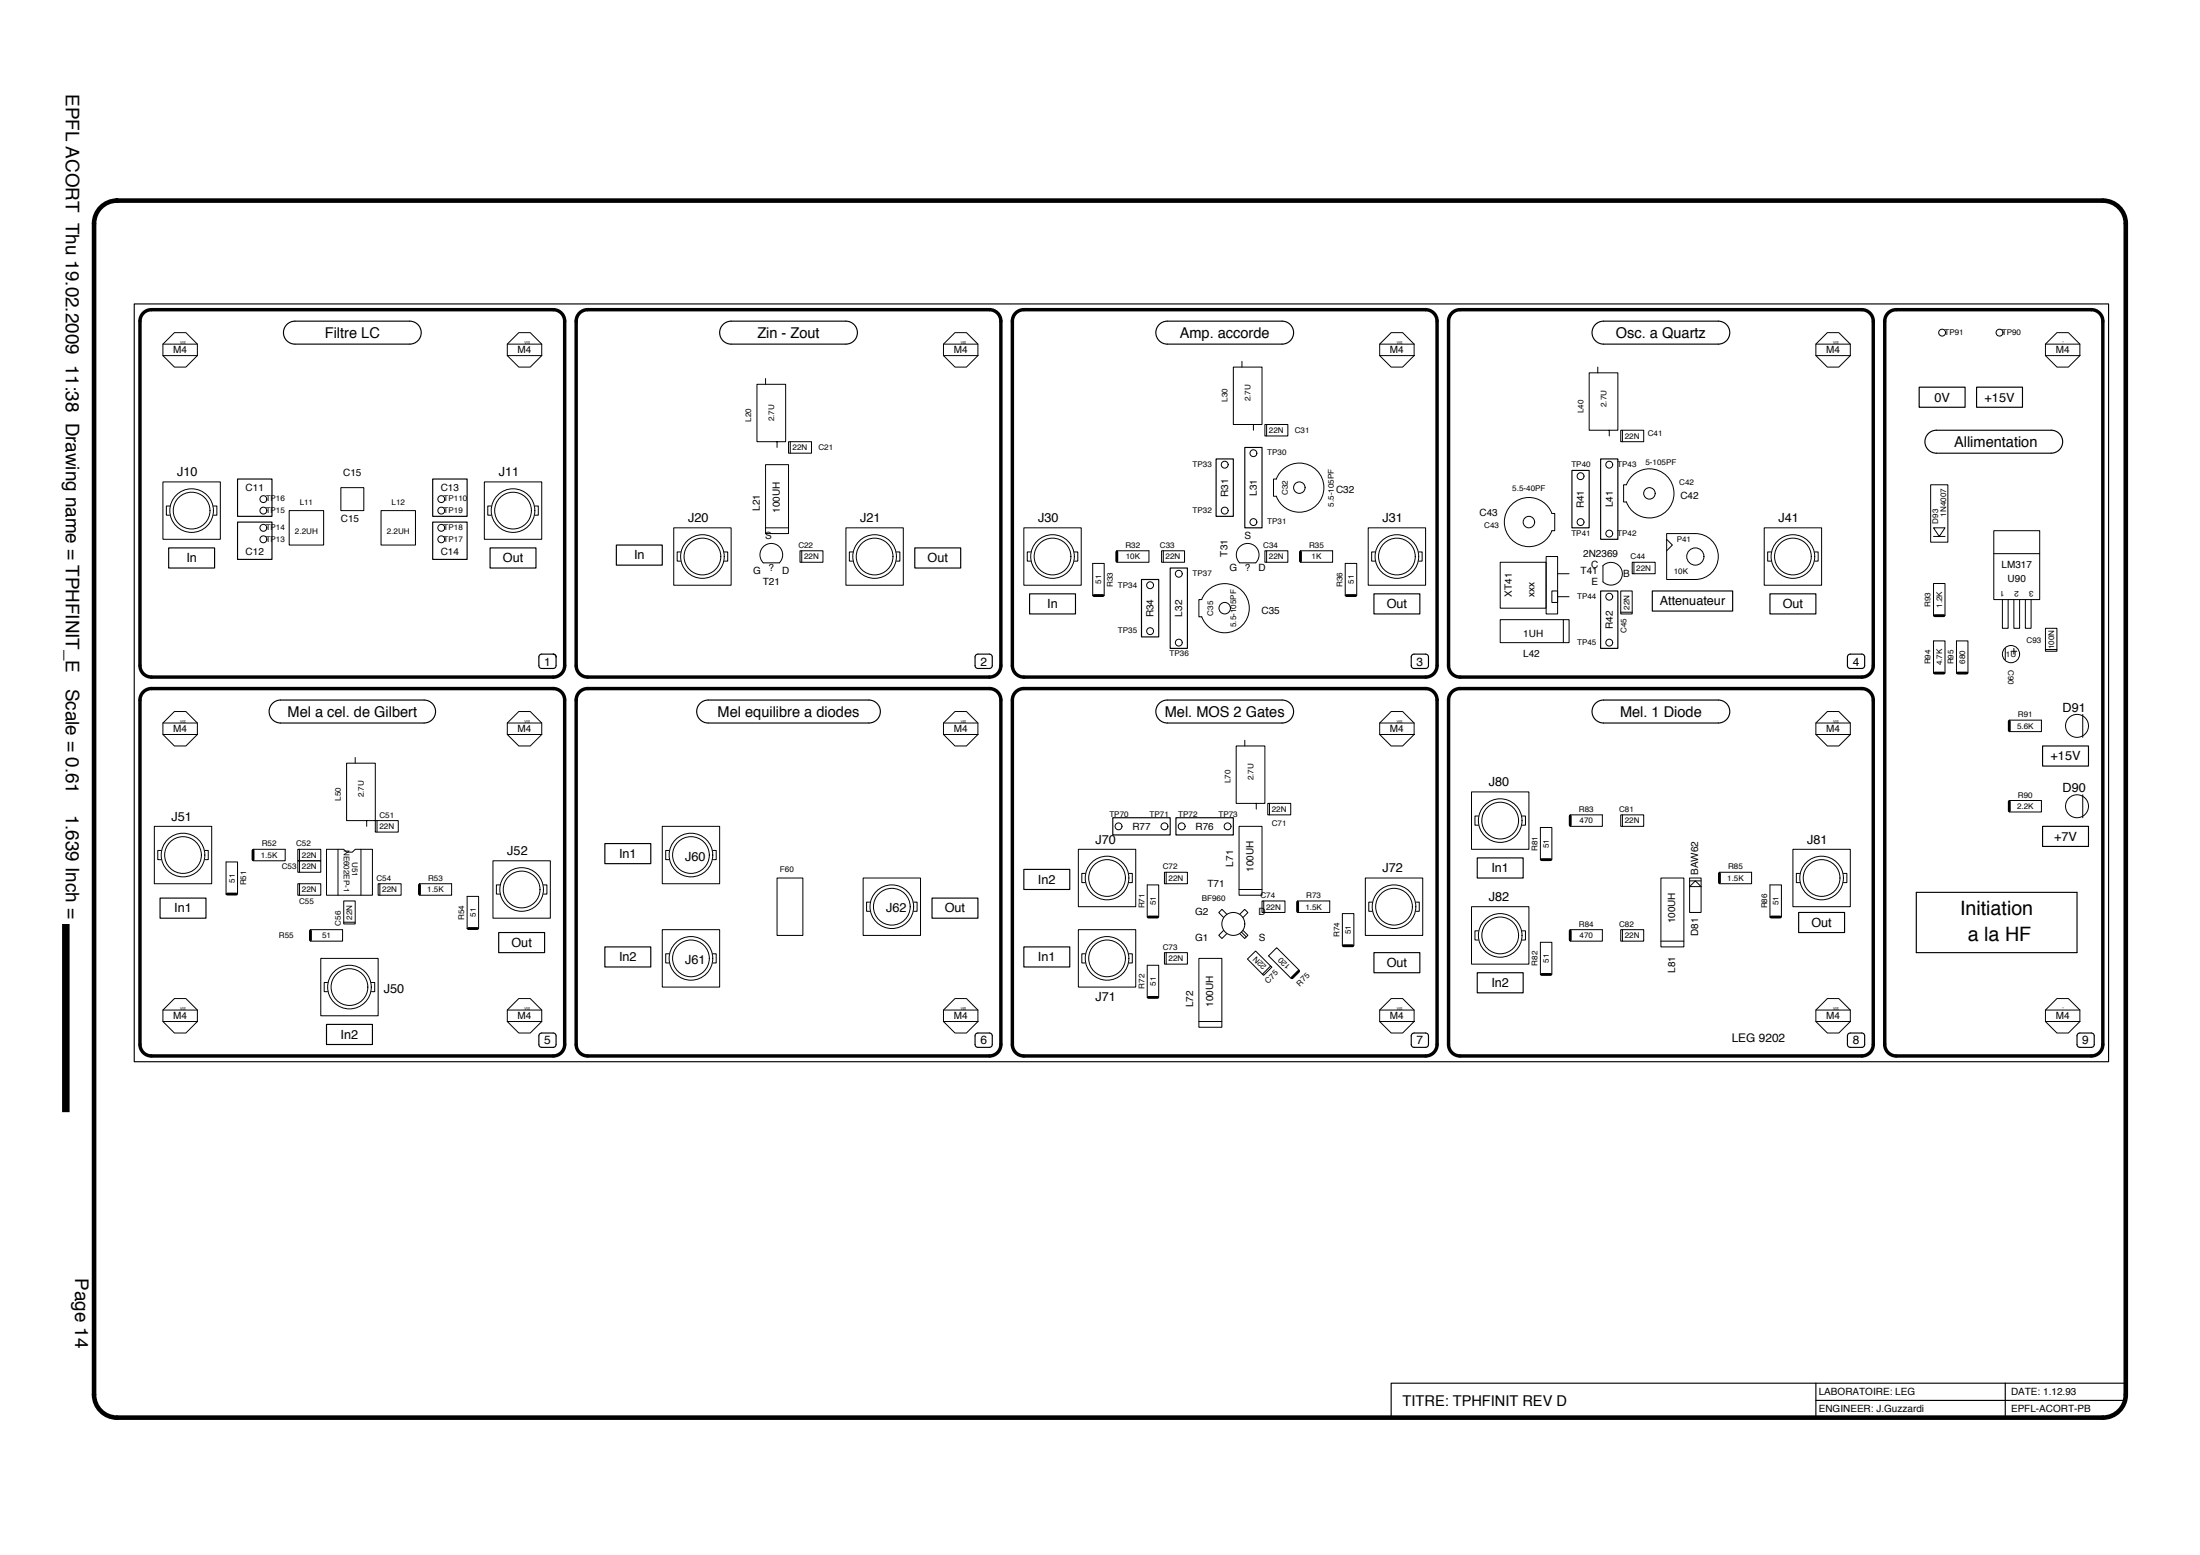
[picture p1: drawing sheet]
<svg xmlns="http://www.w3.org/2000/svg" width="297mm" height="210mm" viewBox="0 0 297 210" stroke-linecap="round" stroke-linejoin="round" font-family="sans-serif">
<path d="M8.9 124.7v25.4" fill="none" stroke="#000" stroke-width="1" stroke-linecap="butt"/>
<g fill="none" stroke="#000" stroke-width=".14">
<path d="M22 46.5l1.5-1.6h1.6l1.5 1.6v1.5l-1.5 1.6h-1.6l-1.5-1.6zM22 48h4.6M22 46.5h4.6M68.5 48h4.6M68.5 46.5h4.6M70 44.9h1.6l1.5 1.6v1.5l-1.5 1.6h-1.6l-1.5-1.6v-1.5zM103.4 51.1v.8M104.9 59.6h1.2v-7.7h-3.9v7.7h2.7v.8M106.5 59.6h3.1v1.6h-3.1zM106.7 59.6v1.6M127.4 46.5l1.5-1.6h1.6l1.5 1.6v1.5l-1.5 1.6h-1.6l-1.5-1.6zM127.4 48h4.6"/>
<path d="M127.4 46.5h4.6M167.7 48.8v.8M169.2 57.3h1.2v-7.7h-3.9v7.7h2.7v.8M170.8 57.3h3.1v1.6h-3.1zM171 57.3v1.6M186.3 48h4.6M186.3 46.5h4.6M187.8 44.9h1.6l1.5 1.6v1.5l-1.5 1.6h-1.6l-1.5-1.6v-1.5zM215.7 49.6v.7M217.3 58.1h1.1v-7.8h-3.8v7.8h2.7v.8M218.8 58.1h3.1v1.5h-3.1zM219.1 58.1v1.5"/>
<path d="M245.2 48h4.6M245.2 46.5h4.6M246.7 44.9h1.6l1.5 1.6v1.5l-1.5 1.6h-1.6l-1.5-1.6v-1.5zM276.2 46.5l1.5-1.6h1.6l1.5 1.6v1.5l-1.5 1.6h-1.6l-1.5-1.6zM276.2 48h4.6M276.2 46.5h4.6M22 65h7.7v7.8h-7.7zM22.9 68.3h-.4v1.2h.4M28.8 68.3h.5v1.2h-.5M39 68.9h4.7v4.7h-4.7zM46 65.8h3.1v3.1h-3.1zM51.4 68.9h4.7v4.7h-4.7z"/>
<path d="M65.4 65h7.7v7.8h-7.7zM66.3 68.3h-.4v1.2h.4M72.2 68.3h.5v1.2h-.5M91 71.2h7.7v7.8h-7.7zM91.9 74.5h-.5v1.2h.5M97.8 74.5h.5v1.2h-.5M102.9 74a1.53 1.53 0 0 1 2.2-.3 1.53 1.53 0 0 1 .1 2.3h-2.1a1.54 1.54 0 0 1-.2-2zM103.4 62.7h3.1v9.3h-3.1zM103.4 71.2h3.1M108 74.3h3.1v1.6h-3.1zM108.2 74.3v1.6M114.2 71.2h7.8v7.8h-7.8z"/>
<path d="M115.1 74.5h-.4v1.2h.4M121 74.5h.5v1.2h-.5M138.2 71.2h7.8v7.8h-7.8zM139.2 74.5h-.5v1.2h.5M145.1 74.5h.4v1.2h-.4M147.5 76.1h1.6v4.3h-1.6zM150.8 74.3h4.3v1.6h-4.3zM156.8 74.3h3.1v1.6h-3.1zM157.1 74.3v1.6M162.8 79.9a3.3 3.3 0 0 1 5.1 .1 3.3 3.3 0 0 1-.9 5 3.3 3.3 0 0 1-4.7-1.7h-.4v-2.4h.4zM167.2 74a1.53 1.53 0 0 1 2.3-.3 1.53 1.53 0 0 1 0 2.3h-2.1a1.53 1.53 0 0 1-.2-2zM170.8 74.3h3.1v1.6h-3.1z"/>
<path d="M171 74.3v1.6M172.9 63.7a3.3 3.3 0 0 1 5.1 0 3.3 3.3 0 0 1-.9 5 3.3 3.3 0 0 1-4.8-1.7h-.4v-2.3h.4zM175.6 74.3h4.3v1.6h-4.3zM181.6 76.1h1.6v4.3h-1.6zM184.7 71.2h7.8v7.8h-7.8zM185.7 74.5h-.5v1.2h.5M191.6 74.5h.4v1.2h-.4M202.6 75.9h6.2v6.2h-6.2zM208.8 75.1h1.5v7.8h-1.5zM209.5 79.8h.8v1.5h-.8zM209.5 69.3h.4v2.3h-.4M209.5 69.3a3.3 3.3 0 0 0-5.1-1.5 3.3 3.3 0 0 0 0 5.3 3.3 3.3 0 0 0 5.1-1.5"/>
<path d="M210.3 77.4h1.6M216.4 76.4a1.53 1.53 0 0 1 2.2 0 1.53 1.53 0 0 1 0 2.1 1.53 1.53 0 0 1-2.2 0zM218.8 79.8h1.6v3.1h-1.6zM219.6 67.8h-.4v-2.4h.4a3.3 3.3 0 0 1 5.1-1.4 3.3 3.3 0 0 1 0 5.3 3.3 3.3 0 0 1-5.1-1.5M220.4 75.9h3.1v1.5h-3.1zM220.6 75.9v1.5M225 72h3.9a3.1 3.1 0 0 1 3.1 3.1 3.1 3.1 0 0 1-3.1 3.1h-3.9zM225 72.8l.8 .8-.8 .7M238.2 71.2h7.7v7.8h-7.7zM239.1 74.5h-.4v1.2h.4M245 74.5h.5v1.2h-.5M260.7 65.4h2.3v7.8h-2.3z"/>
<path d="M261.1 71.2h1.5l-.8 1.2zM261.1 78.8h1.5v4.3h-1.5zM261.1 72.4h1.5M269.2 71.6h6.2v9.3h-6.2zM269.2 74.7h6.2M22 97.6l1.5-1.6h1.6l1.5 1.6v1.5l-1.5 1.6h-1.6l-1.5-1.6zM22 97.6h4.6M22 99.1h4.6M68.5 97.6l1.5-1.6h1.6l1.5 1.6v1.5l-1.5 1.6h-1.6l-1.5-1.6zM68.5 97.6h4.6M68.5 99.1h4.6M127.4 97.6l1.5-1.6h1.6l1.5 1.6v1.5l-1.5 1.6h-1.6l-1.5-1.6z"/>
<path d="M127.4 97.6h4.6M127.4 99.1h4.6M168.1 99.9v.8M186.3 97.6h4.6M186.3 99.1h4.6M187.8 96h1.6l1.5 1.6v1.5l-1.5 1.6h-1.6l-1.5-1.6v-1.5zM202.6 83.6h9.3v3.1h-9.3zM210.3 80.5h1.6M211.1 83.6v3.1M218.8 82.6h1.6M245.2 97.6h4.6M245.2 99.1h4.6"/>
<path d="M246.7 96h1.6l1.5 1.6v1.5l-1.5 1.6h-1.6l-1.5-1.6v-1.5zM261.1 86.5h1.5v4.4h-1.5zM264.2 86.5h1.5v4.4h-1.5zM270.4 80.9v3.9h.7v-3.9M270.7 87.5v1.6M271.3 97.2h4.3v1.6h-4.3zM271.5 87.9h.8M271.9 80.9v3.9h.8v-3.9M271.9 87.5v.8M273.5 80.9v3.9h.7v-3.9M276.2 84.8h1.5v3.1h-1.5zM276.2 87.7h1.5"/>
<path d="M281.2 96.4v3.1M20.8 111.5h7.8v7.8h-7.8zM21.8 114.8h-.5v1.2h.5M27.7 114.8h.4v1.2h-.4M30.5 116.3h1.6v4.4h-1.6zM34.2 114.6h4.3v1.6h-4.3zM40.2 119.3h3.1v1.5h-3.1zM40.2 116.2h3.1v1.5h-3.1zM40.2 114.6h3.1v1.6h-3.1zM40.4 114.6v3.1M40.4 119.3v1.5M44.1 114.6h2.3l.4 .4h.8l.4-.4h2.3v6.2h-6.2z"/>
<path d="M45.6 114.6v6.2M48 102.2v.8M48.7 114.6v6.2M49.5 110.8h1.2v-7.8h-3.9v7.8h2.7v.7M50.7 110.8h3.1v1.5h-3.1zM50.9 110.8v1.5M51.1 119.3h3.1v1.5h-3.1zM51.3 119.3v1.5M56.6 119.3h4.4v1.5h-4.4zM66.6 116.2h7.7v7.7h-7.7zM67.5 119.4h-.5v1.3h.5M73.4 119.4h.4v1.3h-.4"/>
<path d="M89.4 111.5h7.8v7.8h-7.8zM90.3 114.8h-.4v1.2h.4M96.2 114.8h.5v1.2h-.5M104.9 118.5h3.5v7.8h-3.5zM116.5 118.5h7.8v7.8h-7.8zM145.6 114.6h7.7v7.8h-7.7zM146.5 117.9h-.4v1.2h.4M152.4 117.9h.5v1.2h-.5M154.9 119.4h1.5v4.4h-1.5zM157.2 117.7h3.1v1.6h-3.1zM157.5 117.7v1.6M167.3 111.5h3.1v9.3h-3.1z"/>
<path d="M169.6 108.4h1.2v-7.7h-3.9v7.7h2.7v.8M171.2 108.4h3.1v1.6h-3.1zM171.4 108.4v1.6M184.3 118.5h7.8v7.8h-7.8zM198.7 106.9h7.7v7.7h-7.7zM199.6 110.1h-.5v1.3h.5M205.5 110.1h.5v1.3h-.5M208 111.7h1.5v4.3h-1.5zM212 110h4.3v1.5h-4.3zM218.8 110h3.1v1.5h-3.1zM219.1 110v1.5M224.3 118.5h3.1v9.3h-3.1z"/>
<path d="M228.1 118.5h1.6v4.7h-1.6zM228.1 119.7l.8-.8 .8 .8zM228.1 118.9h1.6M232.2 117.7h4.3v1.6h-4.3zM239 119.4h1.5v4.4h-1.5zM242.1 114.6h7.7v7.8h-7.7zM243 117.9h-.5v1.2h.5M248.9 117.9h.5v1.2h-.5M271.3 108.1h4.3v1.5h-4.3zM281.2 107.3v3.1M22 136.3l1.5-1.5h1.6l1.5 1.5v1.6l-1.5 1.5h-1.6l-1.5-1.5zM22 137.9h4.6"/>
<path d="M22 136.3h4.6M41.9 125.5h4.4v1.5h-4.4zM43.3 129.4h7.8v7.7h-7.8zM44.2 132.6h-.4v1.3h.4M46.4 121.6h1.6v3.1h-1.6zM46.4 124.5h1.6M50.1 132.6h.5v1.3h-.5M63.1 121h1.5v4.3h-1.5zM68.5 137.9h4.6M68.5 136.3h4.6M70 134.8h1.6l1.5 1.5v1.6l-1.5 1.5h-1.6l-1.5-1.5v-1.6zM89.4 125.5h7.8v7.7h-7.8z"/>
<path d="M90.3 128.7h-.4v1.3h.4M96.2 128.7h.5v1.3h-.5M117.5 121.8h-.5v1.2h.5M123.4 121.8h.4v1.2h-.4M127.4 137.9h4.6M127.4 136.3h4.6M128.9 134.8h1.6l1.5 1.5v1.6l-1.5 1.5h-1.6l-1.5-1.5v-1.6zM145.6 125.5h7.7v7.7h-7.7zM146.5 128.7h-.4v1.3h.4M152.4 128.7h.5v1.3h-.5M154.9 130.3h1.5v4.3h-1.5zM157.2 128.6h3.1v1.5h-3.1z"/>
<path d="M157.5 128.6v1.5M161.9 129.4h3.1v9.3h-3.1zM161.9 137.9h3.1M165.2 125.6l-.6 .7 .4 .4 .6-.7M165.6 123.4l-.6-.6-.4 .4 .6 .6M167.3 120.1h3.1M167.4 123.4l.7-.6 .4 .4-.7 .6M167.6 125.8l.7 .7M167.8 125.6l.7 .7-.4 .4-.7-.7M168.4 129.5l1.1-1.1 2.2 2.2-1.1 1.1zM170.4 121.6h3.1v1.6h-3.1zM170.6 121.6v1.6"/>
<path d="M171.3 129l1.1-1.1 3 3.1-1.1 1.1zM171.6 130.4l-1.1 1.1M175.2 121.6h4.3v1.6h-4.3zM181.2 123.3h1.6v4.4h-1.6zM185.3 121.8h-.5v1.2h.5M186.3 137.9h4.6M186.3 136.3h4.6M187.8 134.8h1.6l1.5 1.5v1.6l-1.5 1.5h-1.6l-1.5-1.5v-1.6zM191.2 121.8h.4v1.2h-.4M198.7 122.4h7.7v7.7h-7.7zM199.6 125.6h-.5v1.3h.5M205.5 125.6h.5v1.3h-.5"/>
<path d="M208 127.2h1.5v4.3h-1.5zM212 125.5h4.3v1.5h-4.3zM218.8 125.5h3.1v1.5h-3.1zM219.1 125.5v1.5M224.3 127h3.1M245.2 137.9h4.6M245.2 136.3h4.6M246.7 134.8h1.6l1.5 1.5v1.6l-1.5 1.5h-1.6l-1.5-1.5v-1.6zM276.2 136.3l1.5-1.5h1.6l1.5 1.5v1.6l-1.5 1.5h-1.6l-1.5-1.5zM276.2 137.9h4.6M276.2 136.3h4.6"/>
<circle cx="262.2" cy="44.9" r=".47"/>
<circle cx="270" cy="44.9" r=".47"/>
<circle cx="25.9" cy="68.9" r="2.94"/>
<circle cx="25.9" cy="68.9" r="2.48"/>
<circle cx="35.6" cy="72.8" r=".47"/>
<circle cx="35.6" cy="68.9" r=".47"/>
<circle cx="35.6" cy="67.4" r=".47"/>
<circle cx="35.6" cy="71.2" r=".47"/>
<circle cx="59.6" cy="72.8" r=".47"/>
<circle cx="59.6" cy="68.9" r=".47"/>
<circle cx="59.6" cy="67.4" r=".47"/>
<circle cx="59.6" cy="71.2" r=".47"/>
<circle cx="69.3" cy="68.9" r="2.94"/>
<circle cx="69.3" cy="68.9" r="2.48"/>
<circle cx="94.8" cy="75.1" r="2.48"/>
<circle cx="94.8" cy="75.1" r="2.94"/>
<circle cx="118.1" cy="75.1" r="2.94"/>
<circle cx="118.1" cy="75.1" r="2.48"/>
<circle cx="142.1" cy="75.1" r="2.94"/>
<circle cx="142.1" cy="75.1" r="2.48"/>
<circle cx="155.3" cy="79" r=".47"/>
<circle cx="159.2" cy="77.4" r=".47"/>
<circle cx="165.4" cy="62.7" r=".47"/>
<circle cx="165.4" cy="68.9" r=".47"/>
<circle cx="169.2" cy="61.2" r=".47"/>
<circle cx="169.2" cy="70.5" r=".46"/>
<circle cx="175.4" cy="65.8" r=".77"/>
<circle cx="188.6" cy="75.1" r="2.94"/>
<circle cx="188.6" cy="75.1" r="2.48"/>
<circle cx="206.4" cy="70.5" r=".77"/>
<circle cx="213.4" cy="70.5" r=".46"/>
<circle cx="213.4" cy="64.3" r=".46"/>
<circle cx="217.3" cy="72" r=".47"/>
<circle cx="217.3" cy="62.7" r=".47"/>
<circle cx="222.7" cy="66.6" r=".77"/>
<circle cx="228.9" cy="75.1" r="1.16"/>
<circle cx="242.1" cy="75.1" r="2.94"/>
<circle cx="242.1" cy="75.1" r="2.48"/>
<circle cx="155.3" cy="85.2" r=".47"/>
<circle cx="159.2" cy="86.7" r=".47"/>
<circle cx="165.4" cy="82.1" r=".77"/>
<circle cx="217.3" cy="86.7" r=".47"/>
<circle cx="217.3" cy="80.5" r=".47"/>
<circle cx="271.5" cy="88.3" r="1.16"/>
<circle cx="280.4" cy="98" r="1.55"/>
<circle cx="24.7" cy="115.4" r="2.94"/>
<circle cx="24.7" cy="115.4" r="2.48"/>
<circle cx="93.3" cy="115.4" r="2.94"/>
<circle cx="93.3" cy="115.4" r="2.48"/>
<circle cx="149.5" cy="118.5" r="2.94"/>
<circle cx="149.5" cy="118.5" r="2.48"/>
<circle cx="151" cy="111.5" r=".47"/>
<circle cx="157.2" cy="111.5" r=".47"/>
<circle cx="159.5" cy="111.5" r=".47"/>
<circle cx="165.7" cy="111.5" r=".46"/>
<circle cx="202.6" cy="110.8" r="2.94"/>
<circle cx="202.6" cy="110.8" r="2.48"/>
<circle cx="245.9" cy="118.5" r="2.94"/>
<circle cx="245.9" cy="118.5" r="2.48"/>
<circle cx="280.4" cy="108.8" r="1.55"/>
<circle cx="47.2" cy="133.2" r="2.94"/>
<circle cx="47.2" cy="133.2" r="2.48"/>
<circle cx="70.4" cy="120.1" r="2.94"/>
<circle cx="70.4" cy="120.1" r="2.48"/>
<circle cx="93.3" cy="129.4" r="2.94"/>
<circle cx="93.3" cy="129.4" r="2.48"/>
<circle cx="120.4" cy="122.4" r="2.94"/>
<circle cx="120.4" cy="122.4" r="2.48"/>
<circle cx="149.5" cy="129.4" r="2.94"/>
<circle cx="149.5" cy="129.4" r="2.48"/>
<circle cx="166.5" cy="124.7" r="1.55"/>
<circle cx="188.2" cy="122.4" r="2.94"/>
<circle cx="188.2" cy="122.4" r="2.48"/>
<circle cx="202.6" cy="126.3" r="2.94"/>
<circle cx="202.6" cy="126.3" r="2.48"/>
</g>
<g fill="none" stroke="#000" stroke-width=".39">
<path d="M150.8 74.5v1.2M175.6 74.5v1.2M147.7 80.4h1.2M181.8 80.4h1.2M261.2 83.1h1.3M261.2 90.9h1.3M264.3 90.9h1.3M271.3 97.4v1.2M34.2 114.8v1.2M56.6 119.4v1.3M208.1 116h1.3M212 110.1v1.3"/>
<path d="M232.2 117.9v1.2M271.3 108.2v1.3M30.7 120.7h1.2M41.9 125.6v1.3M63.2 125.3h1.3M155.1 123.8h1.2M155.1 134.6h1.2M175.2 121.8v1.2M175.3 131.1l-.8 .9M181.4 127.7h1.2M208.1 131.5h1.3M212 125.6v1.3"/>
<path d="M239.1 123.8h1.3"/>
</g>
<path d="M13.9 27.8l.5-.4 .7-.2 .7-.1h268.1a3.1 3.1 0 0 1 3.1 3.1v158.1a3.1 3.1 0 0 1-3.1 3.1h-268.1a3.1 3.1 0 0 1-3.1-3.1v-158.1a3.1 3.1 0 0 1 1.2-2.4z" fill="none" stroke="#000" stroke-width=".62"/>
<g fill="none" stroke="#000" stroke-width=".15">
<path d="M18.1 41h266.6v102.3h-266.6zM38.9 43.7l.4-.3h.5h15.5a1.55 1.55 0 0 1 1.6 1.5 1.55 1.55 0 0 1-1.6 1.6h-15.5a1.55 1.55 0 0 1-1.5-1.1 1.55 1.55 0 0 1 .6-1.7zM97.5 44l.3-.3 .4-.3h.5h15.5a1.55 1.55 0 0 1 1.6 1.5 1.55 1.55 0 0 1-1.6 1.6h-15.5a1.55 1.55 0 0 1-1.4-.9 1.55 1.55 0 0 1 .2-1.6zM156.4 44l.3-.3 .4-.3h.5h15.5a1.55 1.55 0 0 1 1.6 1.5 1.55 1.55 0 0 1-1.6 1.6h-15.5a1.55 1.55 0 0 1-1.4-.9 1.55 1.55 0 0 1 .2-1.6zM215.3 44l.3-.3 .4-.3h.5h15.5a1.55 1.55 0 0 1 1.6 1.5 1.55 1.55 0 0 1-1.6 1.6h-15.5a1.55 1.55 0 0 1-1.4-.9 1.55 1.55 0 0 1 .2-1.6zM259.1 52.3h6.2v2.7h-6.2zM260.2 58.7l.3-.3 .5-.2 .4-.1h15.5a1.55 1.55 0 0 1 1.6 1.5 1.55 1.55 0 0 1-1.6 1.6h-15.5a1.55 1.55 0 0 1-1.3-.9 1.55 1.55 0 0 1 .1-1.6zM266.9 52.3h6.2v2.7h-6.2zM22.8 74h6.2v2.7h-6.2zM32.1 64.7h4.6v5h-4.6zM32.1 70.5h4.6v5h-4.6zM58.4 70.5h4.7v5h-4.7z"/>
<path d="M58.4 64.7h4.7v5h-4.7zM66.2 74h6.2v2.7h-6.2zM83.2 73.6h6.2v2.7h-6.2zM123.5 74h6.2v2.7h-6.2zM154.1 78.2h2.3v7.8h-2.3zM158 76.7h2.3v10.8h-2.3zM164.2 62h2.3v7.7h-2.3zM168.1 60.4h2.3v10.8h-2.3zM212.2 63.5h2.4v7.7h-2.4zM216.1 79.8h2.3v7.7h-2.3zM216.1 62h2.3v10.8h-2.3zM223.1 79.8h10.8v2.7h-10.8z"/>
<path d="M37 94.8l.4-.2 .5-.1h19.4a1.55 1.55 0 0 1 1.5 1.5 1.55 1.55 0 0 1-1.5 1.6h-19.4a1.55 1.55 0 0 1-1.5-1.1 1.55 1.55 0 0 1 .6-1.7zM72.9 88.4h2l.2 .3-.1 1.3-.3 .2h-1.8l-.1-.4v-1.1zM94.7 94.8l.4-.2 .5-.1h21.7a1.55 1.55 0 0 1 1.6 1.5 1.55 1.55 0 0 1-1.6 1.6h-21.7a1.55 1.55 0 0 1-1.5-1.1 1.55 1.55 0 0 1 .6-1.7zM131.8 88.4h2l.2 .3-.1 1.3-.3 .2h-1.8l-.2-.4v-1.1zM139 80.2h6.2v2.7h-6.2zM156.7 94.8l.4-.2 .5-.1h15.5a1.55 1.55 0 0 1 1.6 1.5 1.55 1.55 0 0 1-1.6 1.6h-15.5a1.55 1.55 0 0 1-1.5-1.1 1.55 1.55 0 0 1 .6-1.7zM185.5 80.2h6.2v2.7h-6.2zM190.7 88.4h2l.2 .3-.1 1.3-.3 .2h-1.8l-.2-.4v-1.1zM215.6 94.8l.4-.2 .5-.1h15.5a1.55 1.55 0 0 1 1.6 1.5 1.55 1.55 0 0 1-1.6 1.6h-15.5a1.55 1.55 0 0 1-1.5-1.1 1.55 1.55 0 0 1 .6-1.7zM239 80.2h6.2v2.7h-6.2zM249.6 88.4h2l.2 .3-.1 1.3-.3 .2h-1.8l-.2-.4v-1.1zM81.7 113.9h6.2v2.7h-6.2z"/>
<path d="M138.2 117.4h6.2v2.7h-6.2zM150.2 110.4h7.8v2.3h-7.8zM158.8 110.4h7.7v2.3h-7.7zM199.5 115.8h6.2v2.7h-6.2zM275.8 111.5h6.2v2.8h-6.2zM275.8 100.7h6.2v2.7h-6.2zM21.6 121.2h6.2v2.7h-6.2zM44.1 138.3h6.2v2.7h-6.2zM67.3 125.9h6.2v2.7h-6.2zM72.9 139.5h2l.2 .3-.1 1.4-.3 .2-1.8-.1-.1-.3v-1.2zM81.7 127.8h6.2v2.7h-6.2zM125.8 121.2h6.2v2.7h-6.2z"/>
<path d="M131.8 139.5h2l.2 .3-.1 1.4-.3 .2-1.8-.1-.2-.3v-1.2zM138.2 127.8h6.2v2.7h-6.2zM185.5 128.6h6.2v2.7h-6.2zM190.7 139.5h2l.2 .3-.1 1.4-.3 .2-1.8-.1-.2-.3v-1.2zM199.5 131.3h6.2v2.7h-6.2zM242.8 123.2h6.2v2.7h-6.2zM249.6 139.5h2l.2 .3-.1 1.4-.3 .2-1.8-.1-.2-.3v-1.2zM258.7 120.5h21.7v8.1h-21.7zM280.5 139.6l.3-.2 1.8 .1 .2 .3-.1 1.4-.3 .2-1.8-.1-.2-.3zM245.2 186.7v4.7M245.2 189h41.8M270.7 186.7v4.7"/>
<path d="M287 186.7h-99.2v4.7h-13.9"/>
</g>
<path d="M19.2 42.4l.3-.3 .5-.2 .4-.1h54.3a1.55 1.55 0 0 1 1.5 1.6v46.4a1.55 1.55 0 0 1-1.5 1.6h-54.3a1.55 1.55 0 0 1-1.5-1.6v-46.4l.1-.5zM78.1 42.4l.3-.3 .5-.2 .4-.1h54.3a1.55 1.55 0 0 1 1.5 1.6v46.4a1.55 1.55 0 0 1-1.5 1.6h-54.3a1.55 1.55 0 0 1-1.5-1.6v-46.4l.1-.5zM137.3 42.1l.4-.2 .5-.1h54.3a1.55 1.55 0 0 1 1.5 1.6v46.4a1.55 1.55 0 0 1-1.5 1.6h-54.3a1.55 1.55 0 0 1-1.5-1.6v-46.4l.1-.5 .2-.5zM195.9 42.4l.3-.3 .4-.2 .5-.1h54.3a1.55 1.55 0 0 1 1.5 1.6v46.4a1.55 1.55 0 0 1-1.5 1.6h-54.3a1.55 1.55 0 0 1-1.5-1.6v-46.4l.1-.5zM255.1 42.1l.4-.2 .5-.1h26.4a1.55 1.55 0 0 1 1.5 1.6v97.6a1.55 1.55 0 0 1-1.5 1.5h-26.4a1.55 1.55 0 0 1-1.5-1.5v-97.6l.1-.5 .2-.5zM19.2 93.6l.3-.4 .5-.2 .4-.1h54.3a1.55 1.55 0 0 1 1.5 1.6v46.5a1.55 1.55 0 0 1-1.5 1.5h-54.3a1.55 1.55 0 0 1-1.5-1.5v-46.5l.1-.5zM78.1 93.6l.3-.4 .5-.2 .4-.1h54.3a1.55 1.55 0 0 1 1.5 1.6v46.5a1.55 1.55 0 0 1-1.5 1.5h-54.3a1.55 1.55 0 0 1-1.5-1.5v-46.5l.1-.5zM137.3 93.2l.4-.2 .5-.1h54.3a1.55 1.55 0 0 1 1.5 1.6v46.5a1.55 1.55 0 0 1-1.5 1.5h-54.3a1.55 1.55 0 0 1-1.5-1.5v-46.5l.1-.5 .2-.4zM195.9 93.6l.3-.4 .4-.2 .5-.1h54.3a1.55 1.55 0 0 1 1.5 1.6v46.5a1.55 1.55 0 0 1-1.5 1.5h-54.3a1.55 1.55 0 0 1-1.5-1.5v-46.5l.1-.5z" fill="none" stroke="#000" stroke-width=".46"/>
<g font-size="2.7">
<text x="264.6" y="123.6">Initiation</text>
<text x="265.7" y="127">a la HF</text>
</g>
<g font-size="2.5">
<text x="8.9" y="12.7" transform="rotate(90 8.9 12.7)">EPFL ACORT Thu 19.02.2009 11:38 Drawing name = TPHFINIT_E</text>
<text x="8.9" y="93" transform="rotate(90 8.9 93)">Scale = 0.61</text>
<text x="8.9" y="110" transform="rotate(90 8.9 110)">1.639 Inch =</text>
<text x="10.2" y="172.5" transform="rotate(90 10.2 172.5)">Page 14</text>
</g>
<g font-size="2">
<text x="43.9" y="45.7">Filtre LC</text>
<text x="102.3" y="45.7">Zin - Zout</text>
<text x="159.3" y="45.7">Amp. accorde</text>
<text x="218.2" y="45.7">Osc. a Quartz</text>
<text x="263.8" y="60.4">Allimentation</text>
<text x="38.8" y="96.8">Mel a cel. de Gilbert</text>
<text x="96.9" y="96.8">Mel equilibre a diodes</text>
<text x="157.3" y="96.8">Mel. MOS 2 Gates</text>
<text x="218.7" y="96.8">Mel. 1 Diode</text>
<text x="189.4" y="189.8">TITRE: TPHFINIT REV D</text>
</g>
<g font-size="1.7">
<text x="261.2" y="54.2">0V</text>
<text x="268" y="54.2">+15V</text>
<text x="23.9" y="64.3">J10</text>
<text x="67.3" y="64.3">J11</text>
<text x="92.9" y="70.5">J20</text>
<text x="116.2" y="70.5">J21</text>
<text x="140.2" y="70.5">J30</text>
<text x="186.7" y="70.5">J31</text>
<text x="240.1" y="70.5">J41</text>
<text x="25.2" y="75.9">In</text>
<text x="67.9" y="75.9">Out</text>
<text x="85.6" y="75.5">In</text>
<text x="125.2" y="75.9">Out</text>
<text x="141.4" y="82.1">In</text>
<text x="187.2" y="82.1">Out</text>
<text x="224.1" y="81.7">Attenuateur</text>
<text x="240.7" y="82.1">Out</text>
<text x="278.5" y="96">D91</text>
<text x="201" y="106.1">J80</text>
<text x="276.9" y="102.6">+15V</text>
<text x="278.5" y="106.9">D90</text>
<text x="23.2" y="110.8">J51</text>
<text x="147.9" y="113.9">J70</text>
<text x="244" y="113.9">J81</text>
<text x="277.3" y="113.5">+7V</text>
<text x="68.5" y="115.4">J52</text>
<text x="83.6" y="115.8">In1</text>
<text x="92.5" y="116.2">J60</text>
<text x="140.1" y="119.3">In2</text>
<text x="186.7" y="117.7">J72</text>
<text x="201.4" y="117.7">In1</text>
<text x="23.5" y="123.2">In1</text>
<text x="119.6" y="123.2">J62</text>
<text x="127.6" y="123.2">Out</text>
<text x="201" y="121.6">J82</text>
<text x="244.6" y="125.1">Out</text>
<text x="69.1" y="127.8">Out</text>
<text x="83.6" y="129.8">In2</text>
<text x="92.5" y="130.1">J61</text>
<text x="140.1" y="129.8">In1</text>
<text x="187.2" y="130.5">Out</text>
<text x="51.8" y="134">J50</text>
<text x="147.9" y="135.2">J71</text>
<text x="201.4" y="133.2">In2</text>
<text x="46" y="140.2">In2</text>
</g>
<g font-size="1.6">
<text x="73.5" y="89.8">1</text>
<text x="132.4" y="89.8">2</text>
<text x="191.3" y="89.8">3</text>
<text x="250.2" y="89.8">4</text>
<text x="73.5" y="141">5</text>
<text x="132.4" y="141">6</text>
<text x="191.3" y="141">7</text>
<text x="233.8" y="140.6">LEG 9202</text>
<text x="250.2" y="141">8</text>
<text x="281.1" y="141">9</text>
</g>
<g font-size="1.3">
<text x="23.4" y="47.7">M4</text>
<text x="69.9" y="47.7">M4</text>
<text x="128.8" y="47.7">M4</text>
<text x="187.7" y="47.7">M4</text>
<text x="246.6" y="47.7">M4</text>
<text x="277.6" y="47.7">M4</text>
<text x="46.3" y="64.3">C15</text>
<text x="33.2" y="66.2">C11</text>
<text x="46" y="70.4">C15</text>
<text x="59.5" y="66.2">C13</text>
<text x="102.6" y="68.9" transform="rotate(-90 102.6 68.9)">L21</text>
<text x="105.3" y="69.2" transform="rotate(-90 105.3 69.2)">100UH</text>
<text x="165.8" y="67.1" transform="rotate(-90 165.8 67.1)">R31</text>
<text x="169.7" y="66.9" transform="rotate(-90 169.7 66.9)">L31</text>
<text x="180.4" y="66.6">C32</text>
<text x="199.8" y="69.7">C43</text>
<text x="213.9" y="68.6" transform="rotate(-90 213.9 68.6)">R41</text>
<text x="217.7" y="68.5" transform="rotate(-90 217.7 68.5)">L41</text>
<text x="226.9" y="67.4">C42</text>
<text x="33.2" y="75">C12</text>
<text x="59.5" y="75">C14</text>
<text x="101.7" y="77.4">G</text>
<text x="103.3" y="72.8">S</text>
<text x="103.8" y="77.1">?</text>
<text x="105.6" y="77.4">D</text>
<text x="165.7" y="75.1" transform="rotate(-90 165.7 75.1)">T31</text>
<text x="166" y="77.1">G</text>
<text x="168" y="72.8">S</text>
<text x="168.1" y="77.1">?</text>
<text x="169.9" y="77.1">D</text>
<text x="213.4" y="77.4">T41</text>
<text x="213.8" y="75.1">2N2369</text>
<text x="214.9" y="76.7">C</text>
<text x="219.2" y="77.8">B</text>
<text x="270.2" y="76.7">LM317</text>
<text x="103" y="79">T21</text>
<text x="155.7" y="83.3" transform="rotate(-90 155.7 83.3)">R34</text>
<text x="159.6" y="83.2" transform="rotate(-90 159.6 83.2)">L32</text>
<text x="170.3" y="82.9">C35</text>
<text x="204.1" y="80.5" transform="rotate(-90 204.1 80.5)">XT41</text>
<text x="207.2" y="80.5" transform="rotate(-90 207.2 80.5)">xxx</text>
<text x="214.9" y="79">E</text>
<text x="271.1" y="78.6">U90</text>
<text x="205.7" y="88.7">L42</text>
<text x="205.7" y="86">1UH</text>
<text x="217.7" y="84.9" transform="rotate(-90 217.7 84.9)">R42</text>
<text x="23.4" y="98.8">M4</text>
<text x="69.9" y="98.8">M4</text>
<text x="128.8" y="98.8">M4</text>
<text x="187.7" y="98.8">M4</text>
<text x="246.6" y="98.8">M4</text>
<text x="152.9" y="112">R77</text>
<text x="161.4" y="112">R76</text>
<text x="163" y="119.7">T71</text>
<text x="166.5" y="117" transform="rotate(-90 166.5 117)">L71</text>
<text x="169.2" y="117.7" transform="rotate(-90 169.2 117.7)">100UH</text>
<text x="229.3" y="118.1" transform="rotate(-90 229.3 118.1)">BAW62</text>
<text x="161.4" y="123.6">G2</text>
<text x="169.9" y="123.6">D</text>
<text x="226.2" y="124.6" transform="rotate(-90 226.2 124.6)">100UH</text>
<text x="161.4" y="127">G1</text>
<text x="169.9" y="127">S</text>
<text x="226.2" y="131.3" transform="rotate(-90 226.2 131.3)">L81</text>
<text x="229.3" y="126.3" transform="rotate(-90 229.3 126.3)">D81</text>
<text x="23.4" y="137.6">M4</text>
<text x="69.9" y="137.6">M4</text>
<text x="128.8" y="137.6">M4</text>
<text x="161.1" y="136" transform="rotate(-90 161.1 136)">L72</text>
<text x="163.8" y="135.9" transform="rotate(-90 163.8 135.9)">100UH</text>
<text x="187.7" y="137.6">M4</text>
<text x="246.6" y="137.6">M4</text>
<text x="277.6" y="137.6">M4</text>
<text x="245.6" y="190.6">ENGINEER: J.Guzzardi</text>
<text x="245.6" y="188.3">LABORATOIRE: LEG</text>
<text x="271.5" y="188.3">DATE: 1.12.93</text>
<text x="271.5" y="190.6">EPFL-ACORT-PB</text>
</g>
<g font-size="1.1">
<text x="262.5" y="45.2">TP91</text>
<text x="270.3" y="45.2">TP90</text>
<text x="101.4" y="56.9" transform="rotate(-90 101.4 56.9)">L20</text>
<text x="104.5" y="56.9" transform="rotate(-90 104.5 56.9)">2.7U</text>
<text x="165.7" y="54.2" transform="rotate(-90 165.7 54.2)">L30</text>
<text x="168.8" y="54.2" transform="rotate(-90 168.8 54.2)">2.7U</text>
<text x="171.3" y="58.5">22N</text>
<text x="174.8" y="58.5">C31</text>
<text x="213.8" y="55.8" transform="rotate(-90 213.8 55.8)">L40</text>
<text x="216.9" y="55" transform="rotate(-90 216.9 55)">2.7U</text>
<text x="219.4" y="59.2">22N</text>
<text x="222.5" y="58.9">C41</text>
<text x="107" y="60.8">22N</text>
<text x="110.5" y="60.8">C21</text>
<text x="161" y="63">TP33</text>
<text x="171.1" y="61.5">TP30</text>
<text x="212.2" y="63">TP40</text>
<text x="218.4" y="63">TP43</text>
<text x="222.2" y="62.7">5-105PF</text>
<text x="226.7" y="65.4">C42</text>
<text x="35.9" y="67.7">TP16</text>
<text x="35.9" y="69.2">TP15</text>
<text x="35.9" y="71.6">TP14</text>
<text x="40.5" y="68.1">L11</text>
<text x="52.9" y="68.2">L12</text>
<text x="59.9" y="67.7">TP110</text>
<text x="59.9" y="69.2">TP19</text>
<text x="59.9" y="71.6">TP18</text>
<text x="161" y="69.2">TP32</text>
<text x="171.1" y="70.8">TP31</text>
<text x="173.9" y="66.8" transform="rotate(-90 173.9 66.8)">C32</text>
<text x="180.1" y="68.4" transform="rotate(-90 180.1 68.4)">5.5-105PF</text>
<text x="200.4" y="71.2">C43</text>
<text x="204.2" y="66.2">5.5-40PF</text>
<text x="261.7" y="70.7" transform="rotate(-90 261.7 70.7)">D93</text>
<text x="262.8" y="69.7" transform="rotate(-90 262.8 69.7)">1N4007</text>
<text x="35.9" y="73.1">TP13</text>
<text x="39.8" y="72">2.2UH</text>
<text x="52.2" y="72.1">2.2UH</text>
<text x="59.9" y="73.1">TP17</text>
<text x="107.8" y="74">C22</text>
<text x="108.6" y="75.5">22N</text>
<text x="152" y="74">R32</text>
<text x="152" y="75.5">10K</text>
<text x="156.6" y="74">C33</text>
<text x="157.4" y="75.5">22N</text>
<text x="161" y="77.8">TP37</text>
<text x="170.6" y="74">C34</text>
<text x="171.3" y="75.5">22N</text>
<text x="176.8" y="74">R35</text>
<text x="177.1" y="75.5">1K</text>
<text x="212.2" y="72.3">TP41</text>
<text x="218.4" y="72.3">TP42</text>
<text x="220.2" y="75.5">C44</text>
<text x="220.9" y="77.1">22N</text>
<text x="226" y="77.4">10K</text>
<text x="226.4" y="73.2">P41</text>
<text x="148.7" y="78.8" transform="rotate(-90 148.7 78.8)">51</text>
<text x="150.2" y="79.2" transform="rotate(-90 150.2 79.2)">R33</text>
<text x="150.9" y="79.3">TP34</text>
<text x="163.8" y="83.1" transform="rotate(-90 163.8 83.1)">C35</text>
<text x="181.2" y="79.2" transform="rotate(-90 181.2 79.2)">R36</text>
<text x="182.8" y="78.8" transform="rotate(-90 182.8 78.8)">51</text>
<text x="212.9" y="80.9">TP44</text>
<text x="220" y="82.3" transform="rotate(-90 220 82.3)">22N</text>
<text x="260.7" y="81.9" transform="rotate(-90 260.7 81.9)">R93</text>
<text x="262.2" y="82.1" transform="rotate(-90 262.2 82.1)">1.2K</text>
<text x="270.7" y="79.8" transform="rotate(-180 270.7 79.8)">1</text>
<text x="272.6" y="79.8" transform="rotate(-180 272.6 79.8)">2</text>
<text x="274.5" y="79.8" transform="rotate(-180 274.5 79.8)">3</text>
<text x="150.9" y="85.5">TP35</text>
<text x="157.9" y="88.6">TP36</text>
<text x="166.9" y="84.6" transform="rotate(-90 166.9 84.6)">5.5-105PF</text>
<text x="212.9" y="87.1">TP45</text>
<text x="219.6" y="85.4" transform="rotate(-90 219.6 85.4)">C45</text>
<text x="260.7" y="89.7" transform="rotate(-90 260.7 89.7)">R94</text>
<text x="262.2" y="89.8" transform="rotate(-90 262.2 89.8)">4.7K</text>
<text x="263.8" y="89.7" transform="rotate(-90 263.8 89.7)">R95</text>
<text x="265.3" y="89.6" transform="rotate(-90 265.3 89.6)">680</text>
<text x="270.8" y="88.7">1U</text>
<text x="273.6" y="86.7">C93</text>
<text x="277.3" y="87.7" transform="rotate(-90 277.3 87.7)">100N</text>
<text x="271.1" y="90.4" transform="rotate(90 271.1 90.4)">C90</text>
<text x="272.3" y="98.4">5.6K</text>
<text x="272.5" y="96.8">R91</text>
<text x="49.1" y="107.6" transform="rotate(-90 49.1 107.6)">2.7U</text>
<text x="166.1" y="105.7" transform="rotate(-90 166.1 105.7)">L70</text>
<text x="169.2" y="105.3" transform="rotate(-90 169.2 105.3)">2.7U</text>
<text x="272.5" y="107.7">R90</text>
<text x="46" y="108.1" transform="rotate(-90 46 108.1)">L50</text>
<text x="51.2" y="110.4">C51</text>
<text x="51.2" y="111.9">22N</text>
<text x="149.8" y="110.3">TP70</text>
<text x="155.2" y="110.3">TP71</text>
<text x="159.1" y="110.3">TP72</text>
<text x="164.5" y="110.3">TP73</text>
<text x="171.7" y="111.5">C71</text>
<text x="171.7" y="109.6">22N</text>
<text x="213.2" y="109.6">R83</text>
<text x="213.3" y="111.2">470</text>
<text x="218.6" y="109.6">C81</text>
<text x="219.4" y="111.2">22N</text>
<text x="272.3" y="109.2">2.2K</text>
<text x="31.7" y="119.1" transform="rotate(-90 31.7 119.1)">51</text>
<text x="33.2" y="119.5" transform="rotate(-90 33.2 119.5)">R51</text>
<text x="35.2" y="115.8">1.5K</text>
<text x="35.3" y="114.3">R52</text>
<text x="38" y="117.4">C53</text>
<text x="40" y="114.3">C52</text>
<text x="40.8" y="117.4">22N</text>
<text x="40.8" y="115.8">22N</text>
<text x="46.4" y="114.7" transform="rotate(90 46.4 114.7)">NE602EP-1</text>
<text x="47.6" y="116.4" transform="rotate(90 47.6 116.4)">U51</text>
<text x="50.8" y="118.9">C54</text>
<text x="57.8" y="118.9">R53</text>
<text x="105.3" y="117.7">F60</text>
<text x="157" y="117.4">C72</text>
<text x="157.8" y="118.9">22N</text>
<text x="207.6" y="114.9" transform="rotate(-90 207.6 114.9)">R81</text>
<text x="209.1" y="114.5" transform="rotate(-90 209.1 114.5)">51</text>
<text x="233.2" y="118.9">1.5K</text>
<text x="233.3" y="117.4">R85</text>
<text x="40.4" y="122">C55</text>
<text x="40.8" y="120.5">22N</text>
<text x="46" y="124.9" transform="rotate(-90 46 124.9)">C56</text>
<text x="47.6" y="124.2" transform="rotate(-90 47.6 124.2)">22N</text>
<text x="51.6" y="120.5">22N</text>
<text x="57.7" y="120.5">1.5K</text>
<text x="62.7" y="124.2" transform="rotate(-90 62.7 124.2)">R54</text>
<text x="64.2" y="123.8" transform="rotate(-90 64.2 123.8)">51</text>
<text x="154.5" y="122.6" transform="rotate(-90 154.5 122.6)">R71</text>
<text x="156.1" y="122.2" transform="rotate(-90 156.1 122.2)">51</text>
<text x="162.3" y="121.6">BF960</text>
<text x="170.2" y="121.2">C74</text>
<text x="170.9" y="122.8">22N</text>
<text x="176.2" y="122.8">1.5K</text>
<text x="176.4" y="121.2">R73</text>
<text x="213.2" y="125.1">R84</text>
<text x="218.6" y="125.1">C82</text>
<text x="238.6" y="122.6" transform="rotate(-90 238.6 122.6)">R86</text>
<text x="240.1" y="122.2" transform="rotate(-90 240.1 122.2)">51</text>
<text x="37.7" y="126.7">R55</text>
<text x="43.5" y="126.7">51</text>
<text x="157" y="128.2">C73</text>
<text x="157.8" y="129.8">22N</text>
<text x="171.1" y="130.4" transform="rotate(-135 171.1 130.4)">22N</text>
<text x="174.3" y="130.4" transform="rotate(-135 174.3 130.4)">120</text>
<text x="180.9" y="126.5" transform="rotate(-90 180.9 126.5)">R74</text>
<text x="182.4" y="126.1" transform="rotate(-90 182.4 126.1)">51</text>
<text x="207.6" y="130.4" transform="rotate(-90 207.6 130.4)">R82</text>
<text x="209.1" y="130" transform="rotate(-90 209.1 130)">51</text>
<text x="213.3" y="126.7">470</text>
<text x="219.4" y="126.7">22N</text>
<text x="154.5" y="133.5" transform="rotate(-90 154.5 133.5)">R72</text>
<text x="156.1" y="133.1" transform="rotate(-90 156.1 133.1)">51</text>
<text x="171.2" y="132.8" transform="rotate(-45 171.2 132.8)">C75</text>
<text x="175.5" y="133.2" transform="rotate(-45 175.5 133.2)">R75</text>
</g>
<g font-size=".5">
<text x="24.3" y="46.5">VIS</text>
<text x="70.8" y="46.5">VIS</text>
<text x="129.7" y="46.5">VIS</text>
<text x="188.6" y="46.5">VIS</text>
<text x="247.5" y="46.5">VIS</text>
<text x="278.5" y="46.5">*</text>
<text x="24.3" y="97.6">VIS</text>
<text x="70.8" y="97.6">VIS</text>
<text x="129.7" y="97.6">VIS</text>
<text x="188.6" y="97.6">VIS</text>
<text x="247.5" y="97.6">VIS</text>
<text x="24.3" y="136.3">VIS</text>
<text x="70.8" y="136.3">VIS</text>
<text x="129.7" y="136.3">VIS</text>
<text x="188.6" y="136.3">VIS</text>
<text x="247.5" y="136.3">VIS</text>
<text x="278.5" y="136.3">*</text>
</g>
</svg>
